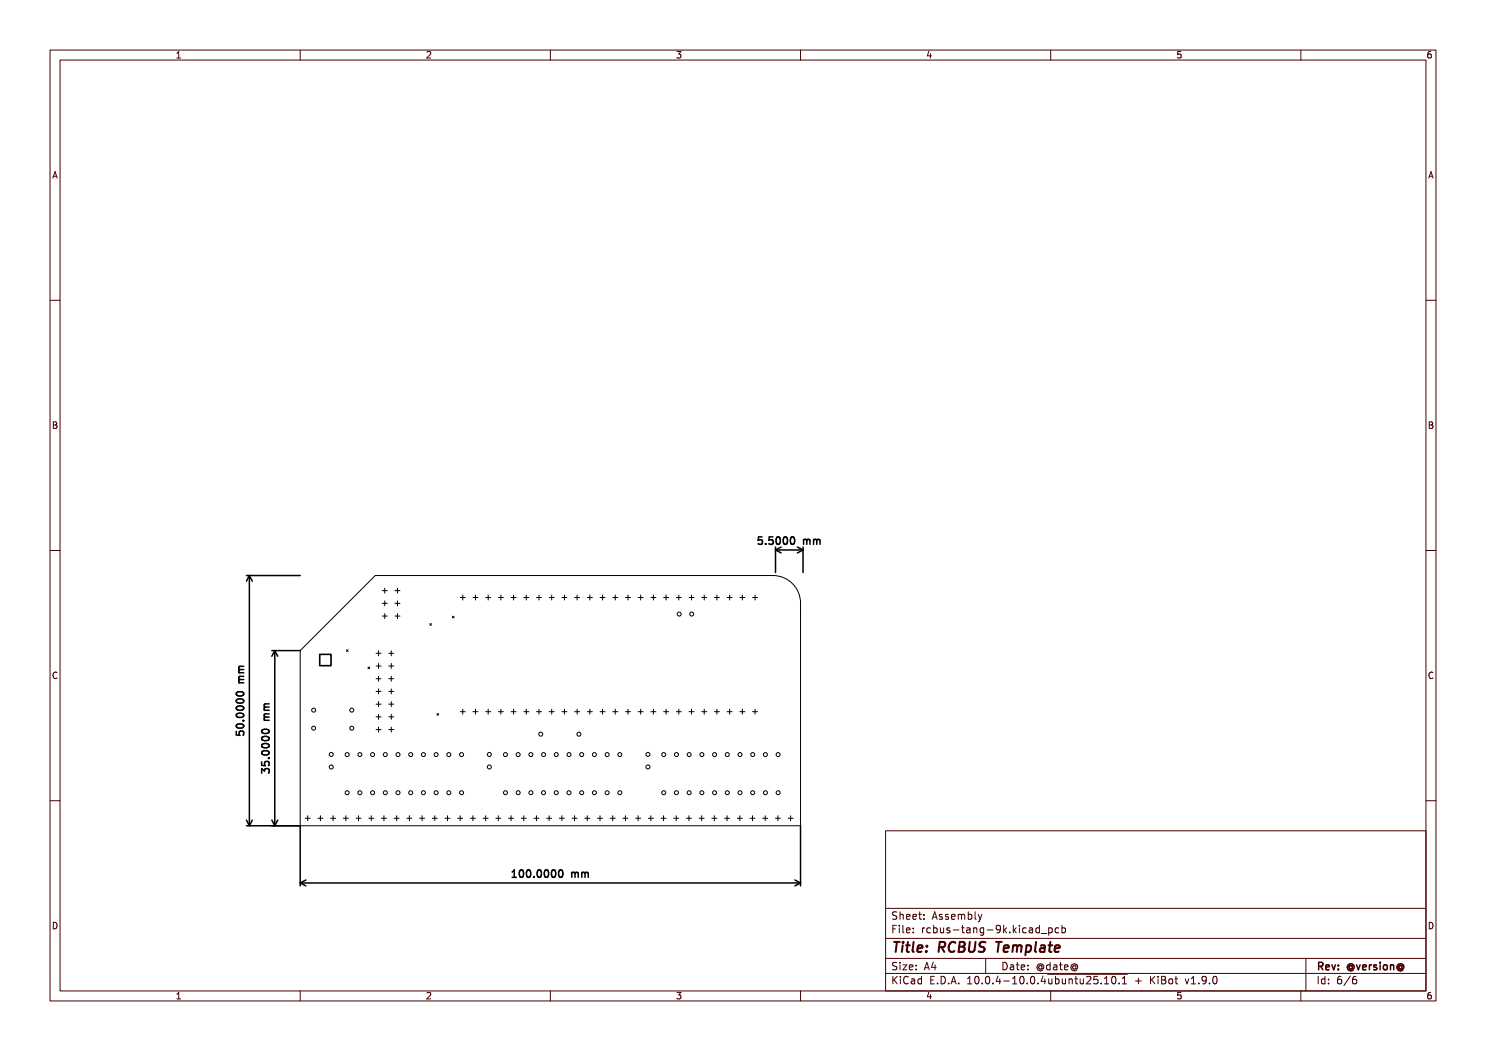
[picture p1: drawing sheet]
<svg xmlns="http://www.w3.org/2000/svg" width="297mm" height="210mm" viewBox="0 0 297 210" stroke-linecap="round" stroke-linejoin="round" font-family="sans-serif">
<path d="M63.9 130.8h2.3v2.2h-2.3z" fill="none" stroke="#000" stroke-width=".32"/>
<g fill="none" stroke="#000" stroke-width=".2">
<path d="M76.4 118h1M76.9 117.5v1M78.9 118h1M79.4 117.5v1M92 119.4h1M92.5 118.9v1M94.5 119.4h1M95 118.9v1M97.1 119.4h1M97.6 118.9v1M99.6 119.4h1M100.1 118.9v1"/>
<path d="M102.1 119.4h1.1M102.7 118.9v1M104.7 119.4h1M105.2 118.9v1M107.2 119.4h1M107.7 118.9v1M109.8 119.4h1M110.3 118.9v1M112.3 119.4h1M112.8 118.9v1M114.8 119.4h1.1M115.4 118.9v1"/>
<path d="M117.4 119.4h1M117.9 118.9v1M119.9 119.4h1M120.4 118.9v1M122.5 119.4h1M123 118.9v1M125 119.4h1M125.5 118.9v1M127.5 119.4h1.1M128.1 118.9v1M130.1 119.4h1M130.6 118.9v1"/>
<path d="M132.6 119.4h1M133.1 118.9v1M135.2 119.4h1M135.7 118.9v1M137.7 119.4h1M138.2 118.9v1M140.2 119.4h1.1M140.8 118.9v1M142.8 119.4h1M143.3 118.9v1M145.3 119.4h1M145.8 118.9v1"/>
<path d="M147.9 119.4h1M148.4 118.9v1M150.4 119.4h1M150.9 118.9v1M60 130l15-15h79.5a5.5 5.5 0 0 1 5.5 5.5v44.5h-100zM69.2 129.8l.4 .4M69.6 129.8l-.4 .4M73.5 133.3l.4 .3M73.9 133.3l-.4 .3M75.2 138.2h1M75.2 135.6h1M75.2 133.1h1"/>
<path d="M75.2 130.5h1M75.7 130v1M75.7 132.6v1M75.7 135.1v1M75.7 137.7v1M76.4 123.1h1M76.4 120.6h1M76.9 120.1v1M76.9 122.6v1M77.7 138.2h1M77.7 135.6h1M77.7 133.1h1"/>
<path d="M77.7 130.5h1M78.2 130v1M78.2 132.6v1M78.2 135.1v1M78.2 137.7v1M78.9 123.1h1M78.9 120.6h1M79.4 120.1v1M79.4 122.6v1M85.9 124.6l.3 .3M86.2 124.6l-.3 .3M90.4 123.1l.3 .4"/>
<path d="M90.7 123.1l-.3 .4M75.2 145.8h1M75.2 143.2h1M75.2 140.7h1M75.7 140.2v1M75.7 142.7v1M75.7 145.3v1M77.7 145.8h1M77.7 143.2h1M77.7 140.7h1M78.2 140.2v1M78.2 142.7v1"/>
<path d="M78.2 145.3v1M87.3 142.6l.4 .3M87.7 142.6l-.4 .3M92 142.2h1M92.5 141.7v1M94.5 142.2h1M95 141.7v1M97.1 142.2h1M97.6 141.7v1M99.6 142.2h1M100.1 141.7v1M102.1 142.2h1.1"/>
<path d="M102.7 141.7v1M104.7 142.2h1M105.2 141.7v1M107.2 142.2h1M107.7 141.7v1M109.8 142.2h1M110.3 141.7v1M112.3 142.2h1M112.8 141.7v1M114.8 142.2h1.1M115.4 141.7v1M117.4 142.2h1"/>
<path d="M117.9 141.7v1M119.9 142.2h1M120.4 141.7v1M122.5 142.2h1M123 141.7v1M125 142.2h1M125.5 141.7v1M127.5 142.2h1.1M128.1 141.7v1M130.1 142.2h1M130.6 141.7v1M132.6 142.2h1"/>
<path d="M133.1 141.7v1M135.2 142.2h1M135.7 141.7v1M137.7 142.2h1M138.2 141.7v1M140.2 142.2h1.1M140.8 141.7v1M142.8 142.2h1M143.3 141.7v1M145.3 142.2h1M145.8 141.7v1M147.9 142.2h1"/>
<path d="M148.4 141.7v1M150.4 142.2h1M150.9 141.7v1M61 163.5h1M61.5 163v1M63.5 163.5h1M64 163v1M66.1 163.5h1M66.6 163v1M68.6 163.5h1M69.1 163v1M71.2 163.5h1"/>
<path d="M71.7 163v1M73.7 163.5h1M74.2 163v1M76.2 163.5h1M76.7 163v1M78.8 163.5h1M79.3 163v1M81.3 163.5h1M81.8 163v1M83.9 163.5h1M84.4 163v1M86.4 163.5h1"/>
<path d="M86.9 163v1M88.9 163.5h1M89.4 163v1M91.5 163.5h1M92 163v1M94 163.5h1M94.5 163v1M96.6 163.5h1M97.1 163v1M99.1 163.5h1M99.6 163v1M101.6 163.5h1"/>
<path d="M102.1 163v1M104.2 163.5h1M104.7 163v1M106.7 163.5h1M107.2 163v1M109.3 163.5h1M109.8 163v1M111.8 163.5h1M112.3 163v1M114.3 163.5h1M114.8 163v1M116.9 163.5h1"/>
<path d="M117.4 163v1M119.4 163.5h1M119.9 163v1M122 163.5h1M122.5 163v1M124.5 163.5h1M125 163v1M127 163.5h1M127.5 163v1M129.6 163.5h1M130.1 163v1M132.1 163.5h1"/>
<path d="M132.6 163v1M134.7 163.5h1M135.2 163v1M137.2 163.5h1M137.7 163v1M139.7 163.5h1M140.2 163v1M142.3 163.5h1M142.8 163v1M144.8 163.5h1M145.3 163v1M147.4 163.5h1"/>
<path d="M147.9 163v1M149.9 163.5h1M150.4 163v1M152.4 163.5h1M152.9 163v1M155 163.5h1M155.5 163v1M157.5 163.5h1M158 163v1"/>
<circle cx="135.8" cy="122.7" r=".4"/>
<circle cx="138.2" cy="122.7" r=".4"/>
<circle cx="62.7" cy="141.9" r=".4"/>
<circle cx="62.7" cy="145.5" r=".4"/>
<circle cx="66.2" cy="150.8" r=".4"/>
<circle cx="66.2" cy="153.3" r=".4"/>
<circle cx="69.4" cy="150.8" r=".4"/>
<circle cx="69.4" cy="158.4" r=".4"/>
<circle cx="70.3" cy="141.9" r=".4"/>
<circle cx="70.3" cy="145.5" r=".4"/>
<circle cx="71.9" cy="150.8" r=".4"/>
<circle cx="71.9" cy="158.4" r=".4"/>
<circle cx="74.5" cy="150.8" r=".4"/>
<circle cx="74.5" cy="158.4" r=".4"/>
<circle cx="77" cy="150.8" r=".4"/>
<circle cx="77" cy="158.4" r=".4"/>
<circle cx="79.5" cy="150.8" r=".4"/>
<circle cx="79.5" cy="158.4" r=".4"/>
<circle cx="82.1" cy="150.8" r=".4"/>
<circle cx="82.1" cy="158.4" r=".4"/>
<circle cx="84.6" cy="150.8" r=".4"/>
<circle cx="84.6" cy="158.4" r=".4"/>
<circle cx="87.2" cy="150.8" r=".4"/>
<circle cx="87.2" cy="158.4" r=".4"/>
<circle cx="89.7" cy="150.8" r=".4"/>
<circle cx="89.7" cy="158.4" r=".4"/>
<circle cx="92.2" cy="150.8" r=".4"/>
<circle cx="92.2" cy="158.4" r=".4"/>
<circle cx="97.8" cy="150.8" r=".4"/>
<circle cx="97.8" cy="153.3" r=".4"/>
<circle cx="101" cy="150.8" r=".4"/>
<circle cx="101" cy="158.4" r=".4"/>
<circle cx="103.6" cy="150.8" r=".4"/>
<circle cx="103.6" cy="158.4" r=".4"/>
<circle cx="106.1" cy="150.8" r=".4"/>
<circle cx="106.1" cy="158.4" r=".4"/>
<circle cx="108.1" cy="146.7" r=".4"/>
<circle cx="108.6" cy="150.8" r=".4"/>
<circle cx="108.6" cy="158.4" r=".4"/>
<circle cx="111.2" cy="150.8" r=".4"/>
<circle cx="111.2" cy="158.4" r=".4"/>
<circle cx="113.7" cy="150.8" r=".4"/>
<circle cx="113.7" cy="158.4" r=".4"/>
<circle cx="115.7" cy="146.7" r=".4"/>
<circle cx="116.3" cy="150.8" r=".4"/>
<circle cx="116.3" cy="158.4" r=".4"/>
<circle cx="118.8" cy="150.8" r=".4"/>
<circle cx="118.8" cy="158.4" r=".4"/>
<circle cx="121.3" cy="150.8" r=".4"/>
<circle cx="121.3" cy="158.4" r=".4"/>
<circle cx="123.9" cy="150.8" r=".4"/>
<circle cx="123.9" cy="158.4" r=".4"/>
<circle cx="129.5" cy="150.7" r=".4"/>
<circle cx="129.5" cy="153.3" r=".4"/>
<circle cx="132.7" cy="150.8" r=".4"/>
<circle cx="132.7" cy="158.4" r=".4"/>
<circle cx="135.2" cy="150.8" r=".4"/>
<circle cx="135.2" cy="158.4" r=".4"/>
<circle cx="137.7" cy="150.8" r=".4"/>
<circle cx="137.7" cy="158.4" r=".4"/>
<circle cx="140.3" cy="150.8" r=".4"/>
<circle cx="140.3" cy="158.4" r=".4"/>
<circle cx="142.8" cy="150.8" r=".4"/>
<circle cx="142.8" cy="158.4" r=".4"/>
<circle cx="145.4" cy="150.8" r=".4"/>
<circle cx="145.4" cy="158.4" r=".4"/>
<circle cx="147.9" cy="150.8" r=".4"/>
<circle cx="147.9" cy="158.4" r=".4"/>
<circle cx="150.4" cy="150.8" r=".4"/>
<circle cx="150.4" cy="158.4" r=".4"/>
<circle cx="153" cy="150.8" r=".4"/>
<circle cx="153" cy="158.4" r=".4"/>
<circle cx="155.5" cy="150.8" r=".4"/>
<circle cx="155.5" cy="158.4" r=".4"/>
</g>
<g fill="none" stroke="#000" stroke-width=".3">
<path d="M49.3 115h10.7M49.8 115v50M49.8 115l.6 1.1M49.8 115l-.5 1.1M152.3 107.3h-.7l-.1 .7 .2-.2 .5 .1 .2 .2-.1 .5-.2 .2-.6-.2M153 108.6v.2M154.5 107.3h-.7l-.1 .7 .2-.2 .5 .1 .1 .2v.5l-.3 .2-.5-.2M155 109.3v5.1M155 109.9h5.5M155 109.9l1.1 .6M155.2 107.4l.3-.1a.8 .8 0 0 1 .5 .7 .8 .8 0 0 1-.5 .8l-.3-.2-.1-.4zM156.1 109.3l-1.1 .6"/>
<path d="M156.7 107.4l.2-.1a.8 .8 0 0 1 .5 .7 .8 .8 0 0 1-.5 .8l-.2-.2-.2-.4zM158.1 107.4l.2-.1a.8 .8 0 0 1 .5 .7 .8 .8 0 0 1-.5 .8l-.2-.2-.1-.4zM159.4 109.3l1.1 .6M160.5 109.3v5.1M160.5 109.9l-1.1 .6M160.6 107.8v1M160.6 107.9l.4-.1 .2 .2M161.2 108l.3-.2h.3l.1 1M161.2 108v.8M162.6 107.9l.4-.1 .3 .2M162.6 107.8v1M163.3 108l.2-.2h.3l.1 1"/>
<path d="M163.3 108v.8M47.3 139.9a.89 .89 0 0 1 1.4 .2 .85 .85 0 0 1-1.5-.1zM47.4 138.4a.81 .81 0 0 1 1.3 .3 .85 .85 0 0 1-1.5-.1zM47.7 136.4h1M47.7 134.4h1M47.9 135.8l-.2 .2 .2 .4M47.9 133.8l-.2 .2 .2 .4M47.9 135.8h.8M47.9 133.8h.8M48.7 133.1l-.9 .1-.1 .4 .2 .2M48.7 135.1l-.9 .1-.1 .4 .2 .2M54.3 130h5.7"/>
<path d="M54.9 130v35M54.9 130l.6 1.1M54.9 130l-.6 1.1M47.2 146.1v.8h.7l-.1-.2 .1-.5 .2-.1h.5l.1 .3-.1 .5M47.3 141.3a.89 .89 0 0 1 1.4 .3 .85 .85 0 0 1-1.5-.2zM47.3 142.7a.89 .89 0 0 1 1.4 .3 .85 .85 0 0 1-1.5-.1zM47.3 144.9a.89 .89 0 0 1 1.4 .2 .85 .85 0 0 1-1.5-.1zM48.6 144h.1M52.3 152.2v.7l.7 .1-.1-.2v-.5l.3-.2 .5 .1 .1 .2-.1 .6M52.3 154.5v-.9l.6 .5 .1-.5h.7l.1 .3-.1 .6M52.4 147.3a.81 .81 0 0 1 1.4 .3 .85 .85 0 0 1-1.5-.1zM52.4 145.9a.81 .81 0 0 1 1.4 .3 .85 .85 0 0 1-1.5-.1z"/>
<path d="M52.4 148.7a.81 .81 0 0 1 1.4 .4 .85 .85 0 0 1-1.5-.2zM52.4 150.1a.81 .81 0 0 1 1.4 .4 .85 .85 0 0 1-1.5-.1zM52.8 141.9h1M52.8 143.9h1M53 143.3l-.2 .2 .1 .4M53 141.3l-.2 .2 .1 .4M53 143.3h.8M53 141.3h.8M53.7 151.5h.1M53.8 140.6l-.9 .1-.1 .4 .2 .2M53.8 142.6l-.9 .1-.1 .4 .2 .2M49.3 165h10.7v12"/>
<path d="M49.3 163.9l.5 1.1M50.4 163.9l-.6 1.1M54.3 163.9l.6 1.1M55.5 163.9l-.6 1.1M60 176.4h100M60 176.4l1.1 .6M61.1 175.8l-1.1 .6M102.4 175.3h.8M102.4 174.2l.4-.4v1.5M103.9 174l.2-.2a.8 .8 0 0 1 .6 .8 .8 .8 0 0 1-.6 .7l-.2-.1-.1-.5zM105.4 174l.2-.2a.8 .8 0 0 1 .5 .8 .8 .8 0 0 1-.5 .7l-.2-.1-.2-.5zM106.7 175.2v.1"/>
<path d="M107.5 174l.2-.2a.8 .8 0 0 1 .5 .8 .8 .8 0 0 1-.5 .7l-.2-.1-.1-.5zM108.9 174l.2-.2a.8 .8 0 0 1 .6 .8 .8 .8 0 0 1-.6 .7l-.2-.1-.1-.5zM110.4 174l.2-.2a.8 .8 0 0 1 .5 .8 .8 .8 0 0 1-.5 .7l-.2-.1-.2-.5zM111.8 174l.2-.2a.8 .8 0 0 1 .5 .8 .8 .8 0 0 1-.5 .7l-.2-.1-.2-.5zM114.3 174.3v1M114.3 174.5l.4-.2 .2 .2M114.9 174.5l.2-.2 .4 .1 .1 .9M114.9 174.5v.8M116.3 174.5l.4-.2 .2 .2M116.3 174.3v1M116.9 174.5l.2-.2 .4 .1 .1 .9M116.9 174.5v.8"/>
<path d="M158.9 175.8l1.1 .6M160 165v12M160 176.4l-1.1 .6"/>
</g>
<g fill="none" stroke="#480000" stroke-width=".2">
<path d="M10 10h277v190h-277zM12 12h273v186h-273zM35.3 11.6h.8M35.3 10.7l.4-.4v1.3M60 10v2M85.3 10.4l.5-.1 .3 .4-.8 .9h.8M110 10v2M135.3 10.3h.8l-.4 .5 .3 .1v.6l-.2 .1-.5-.1M160 10v2M185.7 10.2l-.4 1h.9M186 10.7v.9M210 10v2"/>
<path d="M236 10.3h-.6l-.1 .6 .2-.1 .5 .1 .1 .1-.1 .5-.2 .1-.5-.1M260 10v2M286 10.3l-.4 .1-.2 .2-.1 .7 .3 .3 .4-.1 .1-.5-.1-.1-.4-.1-.3 .2M10.6 35.6l.4-1.3 .4 1.3M10.7 35.2h.6M285.6 35.6l.4-1.3 .4 1.3M285.7 35.2h.6M10 60h2M285 60h2M10.7 84.3h.4l.2 .2-.2 .4 .2 .1 .1 .3-.2 .3h-.5zM10.7 84.9h.4M285.7 84.3h.4l.2 .2-.2 .4 .2 .1 .1 .3-.2 .3h-.5z"/>
<path d="M285.7 84.9h.4M10 110h2M285 110h2M11.4 134.4a.62 .62 0 0 0-.9 .5 .62 .62 0 0 0 .7 .7l.2-.1M286.4 134.4a.62 .62 0 0 0-.9 .5 .62 .62 0 0 0 .7 .7l.2-.1M10 160h2M285 160h2M177 166h108v32h-108zM10.7 184.3a.66 .66 0 0 1 .7 .6 .66 .66 0 0 1-.7 .7zM35.3 198.7l.4-.4v1.3M35.3 199.6h.8M60 198v2"/>
<path d="M85.3 198.4l.5-.1 .3 .4-.8 .9h.8M110 198v2M135.3 198.3h.8l-.4 .5 .3 .1v.6l-.2 .1-.5-.1M160 198v2M177 194.5h108M177 191.5h108M177 187.5h108M177 181.5h108M178.5 195.1v1.5M178.5 185.6h.5M178.7 195.7l.6 .9M179.2 184.9h-.7v1.5"/>
<path d="M179.2 192.4l-.5-.1-.2 .1v.5l.6 .3 .1 .3-.2 .3-.6-.1M179.2 182.3l-.5-.1-.2 .1v.5l.6 .3 .1 .3-.2 .3-.6-.1M179.3 195.1l-.8 .9M179.7 184.9v.1M179.7 185.4v1M179.9 182.2v1.5M179.9 192.3v.1M179.9 192.8v1M179.9 182.8l.2-.1 .4 .1v.9M180 195.1v.1M180 195.6v1M180.5 192.8h.7l-.7 1h.7"/>
<path d="M180.5 184.9v1.3l.2 .2M181.2 185.9l.7-.2-.1-.2-.4-.1-.2 .2v.7h.6M181.2 183.2l.7-.1-.1-.3-.4-.1-.2 .2v.7h.6M181.5 195.2a.71 .71 0 0 0-1 .5 .71 .71 0 0 0 .7 .9l.3-.1M181.7 193.3l.8-.1-.1-.3-.4-.1-.3 .2 .1 .7h.6M182.2 195.7h.5l.1 .9M182.5 183.2l.7-.1-.1-.3-.4-.1-.2 .2v.7h.6M182.5 186.3v.1M182.5 185.5v.1M182.8 196h-.5l-.2 .2 .2 .4 .5-.1M183.1 193.7v.1M183.1 192.9v.1"/>
<path d="M183.6 182.7h.6M183.8 182.2v1.3l.4 .2M184.2 195.7l-.5-.1-.2 .3 .1 .6h.6M184.2 195.1v1.5M184.4 185.4v1M184.7 183.6v.1M184.7 182.8v.1M184.7 193.8l.5-1.5 .5 1.5M184.8 185.4l-.4 .3M184.9 193.4h.7M185.7 198.2l-.4 1h.9M186 185.5l-.5-.1-.3 .3 .2 .6h.6"/>
<path d="M186 198.7v.9M186 195.8h.5M186.3 183.7l.5-1.5 .5 1.5M186.5 183.3h.7M186.5 192.2l-.3 1.1h.9M186.6 185.5l.4-.1 .3 .3-.1 .6h-.6M186.6 184.9v1.5M186.7 195.1h-.7v1.5h.7M186.9 192.8v1M187.4 196.5v.1M188 185.4v.9l.4 .1 .2-.1M188.1 195.1a.76 .76 0 0 1 .9 .7 .76 .76 0 0 1-.9 .8z"/>
<path d="M188.3 182.8l-.3-.1-.3 .2 .1 .2 .5 .2v.3h-.6M188.6 185.4v1M189.5 182.8l-.3-.1-.2 .2v.2l.5 .2v.3h-.5M189.6 196.5v.1M189.8 185.5l-.3-.1-.3 .2 .1 .2 .5 .2v.3h-.6M190.1 196.6l.5-1.5 .5 1.5M190.2 183.2l.7-.1-.1-.3-.4-.1-.2 .2v.7h.6M190.2 196.2h.8M190.5 185.8h1.2M191.5 182.8l.5-.1 .2 .2M191.5 182.7v1M191.6 196.5v.1"/>
<path d="M192.2 185.4h.5M192.2 182.9l.2-.2 .3 .1 .1 .9M192.2 182.9v.8M192.4 184.9v1.3l.3 .2M193.2 185.5h.6l.1 .9M193.4 196.6h.8M193.4 195.5l.4-.4v1.5M193.5 182.8l.5-.1 .2 .3-.1 .6h-.6M193.5 182.2v1.5M193.9 185.7l-.5 .1-.2 .2 .2 .4 .5-.1M194.6 185.5l.2-.1 .4 .1v.9M194.6 185.4v1"/>
<path d="M194.9 182.2v1.3l.2 .2M195 195.2l.2-.1a.8 .8 0 0 1 .5 .7 .8 .8 0 0 1-.5 .8l-.2-.1-.2-.5zM195.5 182.7l.4 1M195.9 183.7l-.4 .5M196.2 182.7l-.3 1M196.3 196.5v.1M196.6 185.4v1.2l-.3 .3-.3-.1M196.6 185.5l-.4-.1-.3 .3 .1 .6h.6M197 191.5v3M197.1 195.2l.2-.1a.8 .8 0 0 1 .5 .7 .8 .8 0 0 1-.5 .8l-.2-.1-.1-.5zM197.3 185.8h1.2M198.5 196.5v.1"/>
<path d="M199.5 195l-.4 1.1h.9M199.8 195.6v1M200 185.5l-.3 .3h-.3l-.3-.3 .1-.5 .5-.1 .2 .1a.99 .99 0 0 1-.4 1.4h-.3M200.5 192.3a.76 .76 0 0 1 .8 .7 .76 .76 0 0 1-.8 .8zM200.6 196h1.1M200.6 184.9v1.5M200.7 185.8l.5 .6M201.2 185.4l-.6 .6M201.8 186.3v.1M202 192.9h.5l.1 .9M202.4 196.6h.8M202.4 195.5l.4-.4v1.5"/>
<path d="M202.5 184.9v1.5M202.6 193.2h-.5l-.2 .2 .2 .4 .5-.1M202.7 185.8l.4 .6M203.1 192.8h.6M203.1 185.4l-.6 .6M203.3 192.3v1.3l.4 .2M203.7 184.9v.1M203.7 185.4v1M204 195.2l.2-.1a.8 .8 0 0 1 .5 .7 .8 .8 0 0 1-.5 .8l-.2-.1-.2-.5zM204.1 193.3l.7-.1-.1-.3-.4-.1-.2 .2 .1 .7h.5M205.1 185.5l-.4-.1-.3 .3 .1 .6h.6M205.3 196.5v.1"/>
<path d="M205.5 193.7v.1M205.5 192.9v.1M205.7 185.5h.6l.1 .9M206.1 195.2l.2-.1a.8 .8 0 0 1 .5 .7 .8 .8 0 0 1-.5 .8l-.2-.1-.1-.5zM206.4 185.7l-.5 .1-.2 .2 .2 .4 .5-.1M207.5 196.5v.1M207.7 185.5l-.4-.1-.3 .3 .2 .6h.5M207.7 184.9v1.5M208.1 186.5h1.1M208.2 193.1a.36 .36 0 0 0-.5-.1 .36 .36 0 0 0 0 .6 .36 .36 0 0 0 .5-.1M208.2 192.9v.6M208.2 193.5l.2 .1a.63 .63 0 0 0-.2-1 .63 .63 0 0 0-.9 .4 .71 .71 0 0 0 .3 .9 .71 .71 0 0 0 .9-.1"/>
<path d="M208.5 195l-.4 1.1h.9M208.8 195.6v1M209.4 194.7h15.9M209.6 195.6l.1 .9 .3 .1 .2-.1M209.6 185.4v1.5M209.6 185.5l.4-.1 .3 .3-.1 .6h-.6M209.9 192.9l-.4-.1-.3 .3 .1 .6h.6M209.9 192.3v1.5M210 198v2M210.2 195.6v1M210.6 192.9h.6v.9M211 195.7l.4-.1 .3 .3-.2 .6h-.5"/>
<path d="M211 195.1v1.5M211.2 193.2h-.5l-.2 .2 .2 .4 .5-.1M211.6 185.5l-.4-.1-.3 .3 .1 .6h.6M211.7 192.8h.6M212 192.3v1.3l.3 .2M212.2 185.5l.5-.1 .3 .3-.2 .6h-.6M212.2 184.9v1.5M212.3 195.6l.1 .9 .3 .1 .3-.1M212.7 193.3l.8-.1-.1-.3-.4-.1-.3 .2 .1 .7h.6M213 195.6v1M213.7 195.7l.2-.1 .3 .1 .1 .9M213.7 195.6v1"/>
<path d="M214.8 195.6h.6M215 193.1a.36 .36 0 0 0-.5-.1 .36 .36 0 0 0 0 .6 .36 .36 0 0 0 .5-.1M215 193.5l.1 .1a.57 .57 0 0 0 .2-.8 .57 .57 0 0 0-.8-.1 .7 .7 0 0 0-.3 1 .7 .7 0 0 0 1 .1M215 192.9v.6M215 195.1v1.3l.4 .2M215.9 195.6l.1 .9 .3 .1 .2-.1M216.5 195.6v1M217.2 195.2l.5-.1 .3 .4-.9 1.1h.9M219.4 195.1h-.7l-.1 .7 .2-.1h.5l.2 .3-.1 .5-.2 .1-.6-.1M220.1 196.5v.1M220.7 196.6h.9M220.7 195.5l.5-.4v1.5"/>
<path d="M222.3 195.2l.2-.1a.8 .8 0 0 1 .6 .7 .8 .8 0 0 1-.6 .8l-.2-.1-.1-.5zM223.7 196.5v.1M224.3 196.6h.9M224.3 195.5l.4-.4v1.5M227 196h1.1M227.5 195.4v1.2M230 195.1v1.5M230.2 195.7l.6 .9M230.8 195.1l-.8 .9M231.5 195.1v.1M231.5 195.6v1M232.2 195.1l.7 .1 .1 .3-.3 .3a.4 .4 0 0 1 .3 .4 .4 .4 0 0 1-.3 .4h-.5z"/>
<path d="M232.2 195.8h.5M233.7 195.7l.4-.1 .3 .3v.4l-.3 .3-.4-.1-.1-.2zM234.8 195.6h.6M235 195.1v1.3l.4 .2M236 198.3h-.6l-.1 .6 .2-.1 .5 .1 .1 .1-.1 .5-.2 .1-.5-.1M236.9 195.6l.3 1 .4-1M238.1 196.6h.9M238.1 195.5l.4-.4v1.5M239.6 196.5v.1M241.1 195.7l-.3 .3h-.3l-.3-.3 .2-.5 .4-.1 .2 .1a.99 .99 0 0 1-.3 1.4h-.3M241.7 196.5v.1M242.5 195.2l.2-.1a.8 .8 0 0 1 .6 .7 .8 .8 0 0 1-.6 .8l-.2-.1-.1-.5z"/>
<path d="M260 198v2M261 191.5v6.5M263.5 195.1v1.5M264.8 195.7l-.4-.1-.3 .3 .1 .6h.6M264.8 195.1v1.5M265.5 196.5v.1M265.5 195.7v.1M268 195.1l-.4 .1a1.01 1.01 0 0 0 0 1.4l.5-.1 .1-.5-.3-.3h-.3l-.3 .3M269.9 195l-1.3 2M271 195.1l-.4 .1a1.01 1.01 0 0 0 0 1.4l.5-.1 .1-.5-.3-.3h-.3l-.3 .3M285.7 184.3a.66 .66 0 0 1 .7 .6 .66 .66 0 0 1-.7 .7zM286 198.3l-.4 .1-.2 .2-.1 .8 .3 .2 .4-.1 .1-.5-.1-.1-.4-.1-.3 .2"/>
</g>
<g fill="none" stroke="#480000" stroke-width=".3">
<path d="M263.6 193.1l.7-.1 .1-.2-.1-.4-.2-.1h-.5v1.5M263.9 193.1l.5 .7M265 193.3l.7-.2-.1-.2-.4-.1-.2 .2 .1 .7h.5M266.2 192.8l.4 1 .3-1M267.5 193.6v.2M267.5 192.9v.1M270.3 193.1a.36 .36 0 0 0-.6-.1 .36 .36 0 0 0 0 .6 .36 .36 0 0 0 .6-.1M270.3 192.9v.6M270.3 193.5l.1 .1a.63 .63 0 0 0-.1-1 .63 .63 0 0 0-1 .4 .7 .7 0 0 0 .3 .9 .7 .7 0 0 0 .9-.1M271.1 192.8l.4 1 .3-1M272.3 193.3l.8-.2-.1-.2-.4-.1-.3 .2 .1 .7h.6M273.7 192.8v1"/>
<path d="M274.1 192.8l-.4 .3M275.1 192.9l-.3-.1-.2 .2v.2l.5 .2v.3h-.5M275.8 192.3v.1M275.8 192.8v1M276.6 192.9l.2-.1 .4 .1 .1 .6-.2 .2-.3 .1-.2-.2zM277.9 192.9l.2-.1 .4 .1 .1 .9M277.9 192.8v1M280.2 193.1a.36 .36 0 0 0-.5-.1 .36 .36 0 0 0 0 .6 .36 .36 0 0 0 .5-.1M280.2 193.5l.1 .1a.57 .57 0 0 0 .2-.8 .57 .57 0 0 0-.9-.2 .71 .71 0 0 0-.3 1.1 .71 .71 0 0 0 1.1 .1M280.2 192.9v.6"/>
</g>
<g fill="none" stroke="#480000" stroke-width=".4">
<path d="M178.7 188.2h1.1M179.3 188.2l-.3 2M180.4 188.9l-.1 1.3M180.5 188.2v.2M181.1 188.9h.7M181.5 188.2l-.3 1.7 .1 .2 .4 .1M182.6 188.2l-.2 1.7 .2 .3M183.4 189.5l1-.1-.1-.4h-.7l-.3 .9 .3 .3 .6-.1M185.1 190v.2M185.3 189l-.1 .2M187.7 189.3l1-.1a.52 .52 0 0 0 .2-.5 .52 .52 0 0 0-.3-.5h-.8l-.2 2M188.2 189.3l.5 .9"/>
<path d="M191 188.4a.88 .88 0 0 0-1.1 0 .88 .88 0 0 0-.3 1 .69 .69 0 0 0 .3 .7 .69 .69 0 0 0 .9-.1M191.7 189.2h.7M191.8 188.2l.9 .1a.51 .51 0 0 1 .1 .5 .51 .51 0 0 1-.4 .4l.3 .1a.58 .58 0 0 1-.4 .9h-.7zM193.8 188.2l-.2 1.6 .2 .3a.66 .66 0 0 0 1-.3l.2-1.6M197 188.3a.84 .84 0 0 0-1.1 .1 .45 .45 0 0 0 .2 .8l.5 .2a.51 .51 0 0 1 .2 .5 .51 .51 0 0 1-.5 .3l-.7-.1M199.1 188.2h1.1M199.6 188.2l-.2 2M200.6 189.5l1-.1v-.4h-.8l-.2 .9 .2 .3 .6-.1M202.5 189.1a.49 .49 0 0 1 .8 .1M202.5 188.9l-.2 1.3M203.3 189.2a.5 .5 0 0 1 .8-.2v1.2M203.3 189.2l-.1 1"/>
<path d="M205.2 189h.7l.2 .3-.1 .5a.65 .65 0 0 1-1 .3M205.2 188.9l-.3 2M207.1 188.2l-.2 1.7 .2 .3M208 189h.8l-.1 1.2M208.8 189.4h-.6a.4 .4 0 0 0-.4 .4 .4 .4 0 0 0 .3 .4l.6-.1M209.6 188.9h.7M209.9 188.2l-.2 1.7 .1 .2 .4 .1M210.8 189.5l1-.1-.1-.4h-.7l-.2 .9 .2 .3 .6-.1"/>
</g>
<text font-size="2.7" fill="#fff" x="178" y="190.3">Title: RCBUS Template</text>
<g font-size="2" fill="#fff">
<text x="152.3" y="108.8">5.5000 mm</text>
<text x="48.8" y="146" transform="rotate(-90 48.8 146)">50.0000 mm</text>
<text x="53.9" y="153.5" transform="rotate(-90 53.9 153.5)">35.0000 mm</text>
<text x="103.4" y="175.4">100.0000 mm</text>
<text x="178" y="183.8">Sheet: Assembly</text>
<text x="178" y="186.5">File: rcbus-tang-9k.kicad_pcb</text>
<text x="178" y="193.9">Size: A4</text>
<text x="178" y="196.7">KiCad E.D.A. 10.0.4-10.0.4~{ubuntu25.10.1} + KiBot v1.9.0</text>
<text x="200" y="193.9">Date: @date@</text>
<text x="263" y="196.7">Id: 6/6</text>
<text x="263" y="193.9">Rev: @version@</text>
</g>
<g font-size="1.7" fill="#fff">
<text x="35" y="11.6">1</text>
<text x="85" y="11.6">2</text>
<text x="135" y="11.6">3</text>
<text x="185" y="11.6">4</text>
<text x="235" y="11.6">5</text>
<text x="285" y="11.6">6</text>
<text x="10.5" y="35.6">A</text>
<text x="285.5" y="35.6">A</text>
<text x="10.5" y="85.6">B</text>
<text x="285.5" y="85.6">B</text>
<text x="10.5" y="135.6">C</text>
<text x="285.5" y="135.6">C</text>
<text x="10.5" y="185.6">D</text>
<text x="285.5" y="185.6">D</text>
<text x="35" y="199.7">1</text>
<text x="85" y="199.7">2</text>
<text x="135" y="199.7">3</text>
<text x="185" y="199.7">4</text>
<text x="235" y="199.7">5</text>
<text x="285" y="199.7">6</text>
</g>
</svg>
